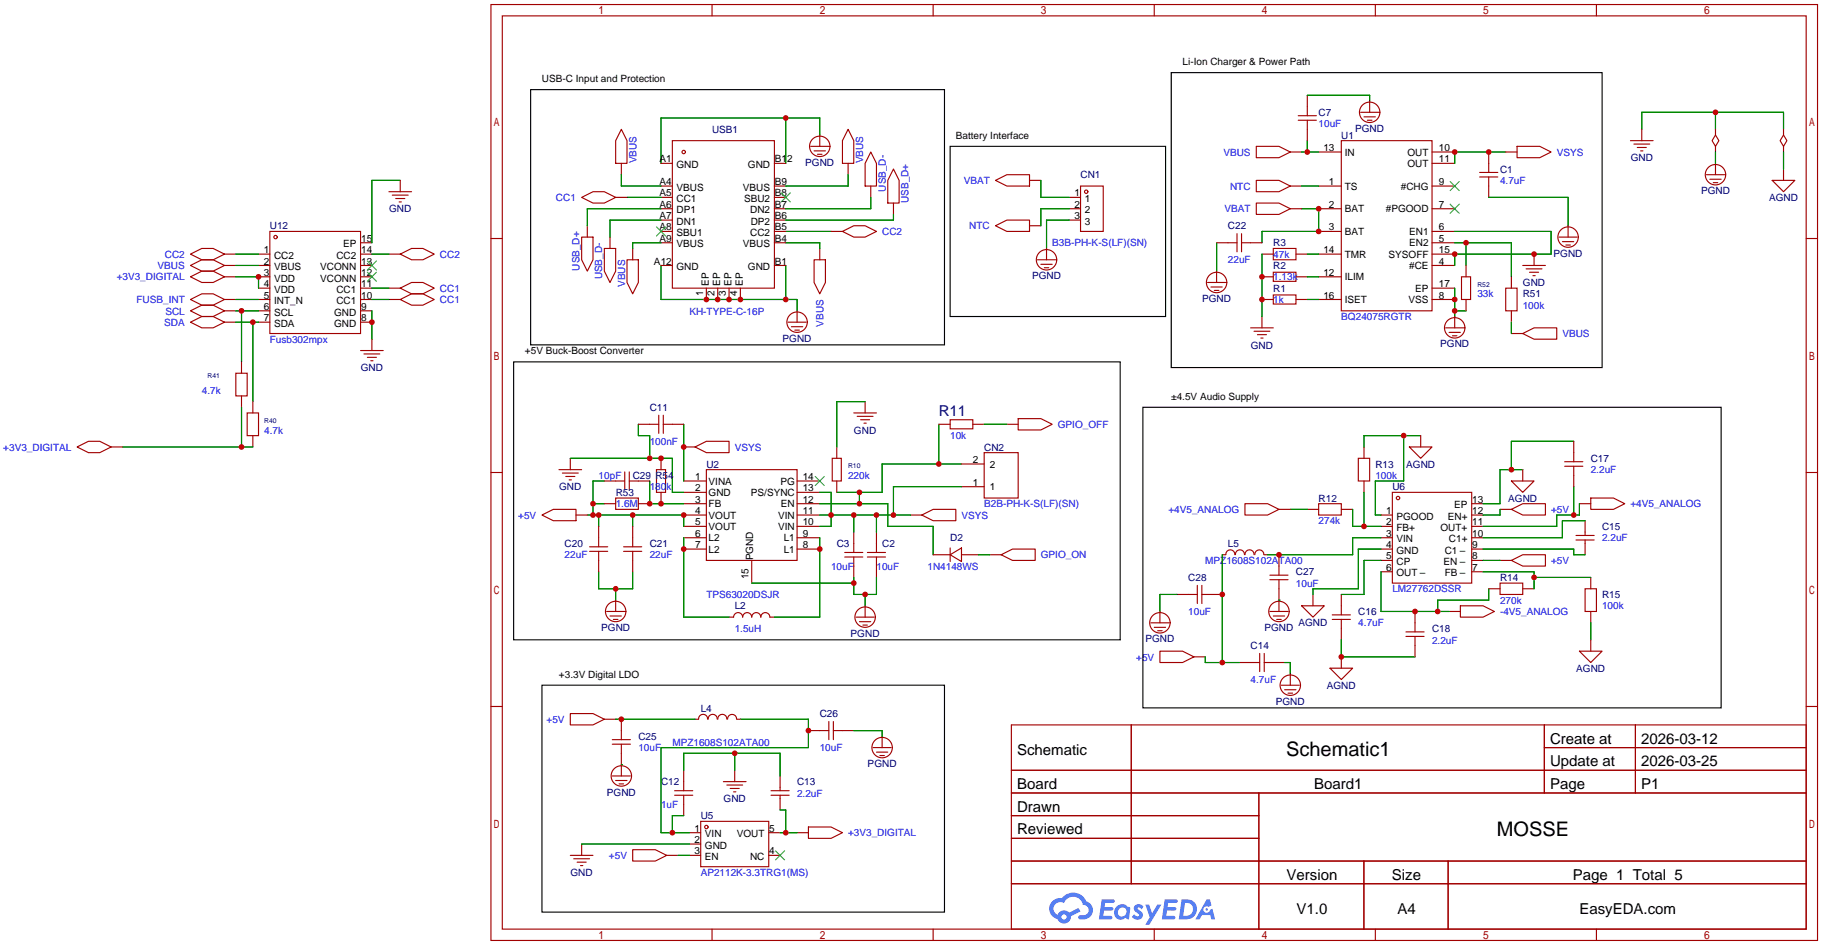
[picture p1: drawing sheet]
<svg xmlns="http://www.w3.org/2000/svg" width="410mm" height="212mm" viewBox="0 0 410 212" stroke-linecap="round" stroke-linejoin="round" font-family="sans-serif">
<g fill="none" stroke="#a10000" stroke-width=".25">
<path d="M110 1h297.2v209.6h-297.2zM112.5 3.6h292.1v204.4h-292.1zM159.5 1v2.6M209 1v2.6M258.6 1v2.6M308.1 1v2.6M357.6 1v2.6M110 53.4h2.5M404.6 53.4h2.6M110 105.8h2.5M404.6 105.8h2.6M110 158.2h2.5"/>
<path d="M404.6 158.2h2.6M226.6 162.3h178v45.7h-178zM226.6 172.5h178M226.6 177.5h178M253.4 162.3v35.6M282 177.5v30.5M346 162.3v15.2M346 167.4h58.6M366.4 162.3v15.2M226.6 182.6h55.4M226.6 192.8h178M226.6 187.7h55.4"/>
<path d="M226.6 197.9h178M305.5 192.8v15.2M324.4 192.8v15.2M159.5 208v2.6M209 208v2.6M258.6 208v2.6M308.1 208v2.6M357.6 208v2.6"/>
</g>
<g fill="#5487ff">
<path d="M254.3 202.7a1.3 1.3 0 0 1 1.9 .3l-.5 .6a.54 .54 0 0 0-.9-.2l.2 .2a1.28 1.28 0 0 1 .7 2 1.53 1.53 0 0 1-2.1-.3l.5-.6 .8 .5a.31 .31 0 0 0 .3-.3 .31 .31 0 0 0-.3-.4 1.12 1.12 0 0 1-.6-1.8z"/>
<path d="M256.6 202.5h.8l.7 2 1.2-2h.9l-2.7 4.6h-.9l1-1.7z"/>
<path d="M246.8 201.4h2.3a.46 .46 0 0 1 .5 0 .46 .46 0 0 1 .1 .6l-.4 .1-1.7 .1-.2 .9h1.7a.4 .4 0 0 1 .3 .4 .4 .4 0 0 1-.4 .4h-1.7l-.1 1.2h1.3a.46 .46 0 0 1 .5 0 .46 .46 0 0 1 .1 .5l-.3 .2h-2.6z"/>
<path d="M260.9 201.4h2.3a.47 .47 0 0 1 .5 0 .47 .47 0 0 1 .1 .6l-.4 .1-1.7 .1-.1 .9h1.6a.4 .4 0 0 1 .3 .4 .4 .4 0 0 1-.4 .4h-1.7l-.1 1.2h1.3a.46 .46 0 0 1 .5 0 .46 .46 0 0 1 .2 .5l-.4 .2h-2.6z"/>
<path d="M270.3 201.4h.7l.4 1.3-.6 .4a.75 .75 0 0 0-1.2 .3 .75 .75 0 0 0 .5 1 .75 .75 0 0 0 1-.7l.5-.2 .6 2.3h-.8l-.3-.9h-1.8l-.6 .9h-.9z"/>
<path d="M264.7 201.4l-.6 4.4h1.4a2.27 2.27 0 0 0 2.6-2.2 2.27 2.27 0 0 0-2.7-2.2zM265.5 202.1a1.5 1.5 0 0 1 1.8 1.6 1.5 1.5 0 0 1-1.9 1.4h-.3z"/>
<path d="M250.1 203a1.6 1.6 0 0 0-.3 2.3 1.6 1.6 0 0 0 2.3 .2l.8 .3 .3-2.4-.2-.3-.4-.1a1.58 1.58 0 0 0-2.5 0zM250.7 203.5a.98 .98 0 0 1 1.6 .4 .98 .98 0 0 1-1 1.3 .94 .94 0 0 1-.9-.7 .94 .94 0 0 1 .3-1z"/>
<path d="M235.8 201.8a2.37 2.37 0 0 0 1.1 4 1.54 1.54 0 0 0 1.8 1 1.54 1.54 0 0 0 1.2-1.6l2.2-1.1-.5-.8-2.1 1a1.57 1.57 0 0 0-2.6 .5 1.5 1.5 0 0 1-.7-2.1 1.5 1.5 0 0 1 2.2-.5 2.23 2.23 0 0 1 2.2-1.4 2.23 2.23 0 0 1 2 1.8 1.16 1.16 0 0 1 1.3 1.1 1.16 1.16 0 0 1-1.1 1.2h-.7a.47 .47 0 0 0-.6 .4 .47 .47 0 0 0 .5 .5 2.14 2.14 0 0 0 2.7-1.3 2.14 2.14 0 0 0-1.4-2.7 3.2 3.2 0 0 0-5.4-.7l-1.1 .1zM237.8 205.3a.6 .6 0 0 1 1.2 0 .6 .6 0 0 1-1.2 0z"/>
<circle cx="270.3" cy="203.6" r=".28"/>
</g>
<g fill="none" stroke="#a10000" stroke-width=".25">
<path d="M139.2 29l1.3 2.5v5.1h-2.6v-5.1zM139.2 36.6v2.5M148.1 36.6h2.5M150.6 31.5h22.9v33h-22.9zM173.5 36.6h2.5M181.6 32.8h4.1M182.4 33.8h2.5M183.1 34.5h1M183.6 30.2v2.6M190 29l1.3 2.5v5.1h-2.6v-5.1zM190 36.6v2.5M195.1 34l1.2 2.6v5.1h-2.5v-5.1z"/>
<path d="M200.2 37.8l1.2 2.6v5.1h-2.5v-5.1zM281.4 32.8h5.1l2.6 1.2-2.6 1.3h-5.1zM289.1 34h2.5M290.8 25.9h4.1M290.8 26.9h4.1M292.9 21.3v4.6M292.9 26.9v4.6M295.4 34h5.1M300.5 31.5h20.3v38.1h-20.3zM304.8 25.1h4.1M305.6 26.2h2.5M306.3 26.9h1"/>
<path d="M306.8 22.6v2.5M320.8 34h5.1M320.8 36.6h5.1M331.5 39.6h4M331.5 38.6h4M333.5 34v4.6M333.5 39.6v4.6M337.3 34h2.6M339.9 32.8h5l2.6 1.2-2.6 1.3h-5zM365.3 31.5h5M366 32.3h3.6M366.8 33h2"/>
<path d="M367.5 33.8h.5M367.8 29v2.5M382.3 39.1h4M384.3 30.2l.8 1.3-.8 1.3-.8-1.3zM384.3 29v1.2M384.3 32.8v1.2M384.3 36.6v2.5M399.5 30.2l.8 1.3-.8 1.3-.7-1.3zM399.5 29v1.2M399.5 32.8v1.2M399.5 37.8v2.6M42.7 59.4l2.5-1.2h2.6l2.5 1.2-2.5 1.3h-2.6z"/>
<path d="M42.7 56.9l2.5-1.3h2.6l2.5 1.3-2.5 1.3h-2.6zM50.3 59.4h2.5M50.3 56.9h2.5M57.9 59.4h2.6M57.9 56.9h2.6M60.5 51.8h20.3v22.9h-20.3zM80.8 59.4h2.5M80.8 54.4h2.5M80.8 56.9h2.5M87.1 56.9h2.6M87.1 42.9h5.1M87.9 43.7h3.5"/>
<path d="M88.6 44.4h2.1M89.4 45.2h.5M89.7 56.9l2.5-1.3h2.5l2.6 1.3-2.6 1.3h-2.5zM89.7 40.4v2.5M130.3 53.1h2.5v5.1l-1.2 2.5-1.3-2.5zM130.3 44.2l2.5-1.3h2.6l2.5 1.3-2.5 1.3h-2.6zM131.6 50.5v2.6M135.4 55.6h2.5v5.1l-1.2 2.5-1.3-2.5zM136.7 53.1v2.5M137.9 44.2h2.6M140.5 58.2h2.5v5l-1.3 2.6-1.2-2.6zM141.7 55.6v2.6"/>
<path d="M148.1 44.2h2.5M148.1 46.7h2.5M148.1 49.3h2.5M148.1 41.7h2.5M148.1 51.8h2.5M148.1 59.4h2.5M148.1 54.4h2.5M173.5 44.2h2.5M173.5 46.7h2.5M173.5 49.3h2.5M173.5 41.7h2.5M173.5 51.8h2.5"/>
<path d="M173.5 59.4h2.5M173.5 54.4h2.5M182.4 58.2h2.5v5l-1.3 2.6-1.2-2.6zM183.6 55.6v2.6M186.2 51.8h2.5M188.7 51.8l2.6-1.3h2.5l2.5 1.3-2.5 1.3h-2.5zM195.1 41.7v2.5M200.2 45.5v2.5M223 40.4l2.6-1.3h5v2.6h-5zM223 50.5l2.6-1.2h5v2.5h-5zM230.6 40.4h2.6M230.6 50.5h2.6"/>
<path d="M232.4 58.2h4.1M233.2 59.2h2.5M233.9 59.9h1M234.4 55.6v2.6M239.5 44.2h2.6M239.5 46.7h2.6M239.5 49.3h2.6M242.1 41.7h5v10.1h-5zM272.5 54.4h4.6M277.1 52.3v4.1M278.1 54.4h4.6M278.1 52.3v4.1"/>
<path d="M281.4 45.5h5.1l2.6 1.2-2.6 1.3h-5.1zM281.4 40.4h5.1l2.6 1.3-2.6 1.2h-5.1zM282.7 56.9h2.5M285.2 55.6h5.1v2.6h-5.1zM289.1 46.7h2.5M289.1 41.7h2.5M290.3 56.9h2.6M295.4 46.7h5.1M295.4 41.7h5.1M295.4 51.8h5.1M295.4 56.9h5.1M320.8 46.7h5.1"/>
<path d="M320.8 41.7h5.1M320.8 51.8h5.1M320.8 59.4h5.1M320.8 54.4h5.1M320.8 56.9h5.1M328.4 59.4v2.6M341.1 59.4h5.1M343.7 56.9v2.5M349.2 53.1h4.1M350 54.1h2.6M350.8 54.9h1M351.3 50.5v2.6"/>
<path d="M383 40.1h2.6M383.8 40.9h1M397 40.4h5.1l-2.6 2.5zM42.7 69.6l2.5-1.3h2.6l2.5 1.3-2.5 1.3h-2.6zM42.7 72.1l2.5-1.2h2.6l2.5 1.2-2.5 1.3h-2.6zM42.7 67.1l2.5-1.3h2.6l2.5 1.3-2.5 1.2h-2.6zM42.7 62l2.5-1.3h2.6l2.5 1.3-2.5 1.2h-2.6zM50.3 67.1h2.5M50.3 62h2.5M50.3 72.1h2.5M50.3 69.6h2.5M57.9 67.1h2.6"/>
<path d="M57.9 62h2.6M57.9 64.5h2.6M57.9 72.1h2.6M57.9 69.6h2.6M80.8 67.1h2.5M80.8 62h2.5M80.8 64.5h2.5M80.8 72.1h2.5M80.8 69.6h2.5M80.8 78.5h5.1M81.5 79.2h3.6M83.3 75.9v2.6"/>
<path d="M87.1 67.1h2.6M87.1 64.5h2.6M89.7 67.1l2.5-1.3h2.5l2.6 1.3-2.6 1.2h-2.5zM89.7 64.5l2.5-1.3h2.5l2.6 1.3-2.6 1.3h-2.5zM158.2 64.5v2.6M160.8 64.5v2.6M163.3 64.5v2.6M165.9 64.5v2.6M176.5 72.1h4.1M177.3 73.2h2.5M178.1 73.9h1M178.6 69.6v2.5"/>
<path d="M270.5 63.2h4.1M271.3 64.3h2.5M272 65h1M272.5 60.7v2.5M280.2 73.4h5M280.9 74.2h3.6M281.7 74.9h2M282.4 75.7h.6M282.7 67.1h2.5M282.7 62h2.5M282.7 70.9v2.5M285.2 66h5.1v2.1h-5.1z"/>
<path d="M285.2 61h5.1v2h-5.1zM290.3 67.1h2.6M290.3 62h2.6M295.4 67.1h5.1M295.4 62h5.1M320.8 67.1h5.1M320.8 64.5h5.1M323.8 73.4h4.1M324.6 74.4h2.6M325.4 75.2h1M325.9 70.9v2.5M327.4 62h2v5.1h-2z"/>
<path d="M328.4 67.1v2.5M337.3 64.5h2.6v5.1h-2.6zM338.6 74.7h2.5M338.6 62v2.5M338.6 69.6v2.5M341.1 74.7l2.6-1.3h5v2.5h-5zM341.9 60.2h3.5M342.6 61h2.1M343.4 61.7h.5M52.8 83.6h2.6v5h-2.6zM54.1 81v2.6M54.1 88.6v2.6"/>
<path d="M55.4 92.5h2.5v5h-2.5zM56.6 89.9v2.6M56.6 97.5v2.6M82.3 80h2M83.1 80.8h.5M143 95h4.6M147.6 93v4M148.6 95h4.6M148.6 93v4M191.3 92.5h5M192 93.2h3.6M192.8 94h2"/>
<path d="M193.5 94.7h.6M193.8 89.9v2.6M210.3 95h2.6M212.9 94h5v2h-5zM217.9 95h2.6M225.6 95h2.5M228.1 93.7h5.1l2.5 1.3-2.5 1.3h-5.1zM318.3 97.5v2.6M352.6 98.8v4.6M17.3 100.1l2.5-1.3h2.6l2.5 1.3-2.5 1.2h-2.6zM24.9 100.1h2.5M121.4 115.3l2.6-1.3h5v2.6h-5z"/>
<path d="M125.2 105.2h5.1M126 105.9h3.5M126.7 106.7h2.1M127.5 107.4h.5M127.8 102.6v2.6M129 115.3h2.6M134.1 117.9v4.5M135.4 107.7h4.6M135.4 112.8h2.5M137.9 111.5h5.1v2.5h-5.1zM140 105.7v4M141 107.7h4.5"/>
<path d="M141 105.7v4M141.7 117.9v4.5M143 112.8h2.5M147.1 105.2h2v5h-2zM148.1 102.6v2.6M148.1 110.2v2.6M153.2 107.7h5M153.2 110.2h5M153.2 112.8h5M153.2 115.3h5M153.2 117.9h5M153.2 100.1h2.5"/>
<path d="M155.7 100.1l2.5-1.3h5.1v2.5h-5.1zM158.2 105.2h20.4v20.3h-20.4zM178.6 107.7h5M178.6 110.2h5M178.6 112.8h5M178.6 115.3h5M178.6 117.9h5M186.4 102.6h2.1v5.1h-2.1zM187.5 100.1v2.5M187.5 107.7v2.5M191.3 119.1v4.6M196.3 119.1v4.6"/>
<path d="M204 115.3h2.5M206.5 115.3l2.5-1.3h5.1v2.6h-5.1zM215.4 109h5.1M215.4 103.9h5.1M220.5 101.3h7.6v10.2h-7.6zM278.9 112.8h5.1l2.5 1.2-2.5 1.3h-5.1zM286.5 114h2.6M292.9 114h2.5M295.4 112.8h5.1v2.5h-5.1zM300.5 114h2.5M304.3 102.6h2.5v5.1h-2.5zM305.6 100.1v2.5"/>
<path d="M305.6 107.7v2.5M309.4 115.3h2.5M309.4 117.9h2.5M311.9 110.2h17.8v20.4h-17.8zM315.7 100.1h5.1l-2.5 2.5zM329.7 112.8h2.5M329.7 115.3h2.5M329.7 117.9h2.5M336 114h2.6M338.6 114l2.5-1.2h5.1v2.5h-5.1zM338.6 107.7h5.1l-2.6 2.5zM341.1 105.2v2.5"/>
<path d="M350.5 104.4h4.1M350.5 103.4h4.1M352.6 104.4v4.6M353.1 119.9h4M353.8 112.8h2.6M355.1 116.6v3.3M356.4 111.5h5l2.6 1.3-2.6 1.2h-5zM132.1 122.4h4M132.1 123.4h4M134.1 123.4v4.6M135.9 136.9h4.1M136.7 137.9h2.5"/>
<path d="M137.4 138.7h1M137.9 134.4v2.5M139.7 122.4h4.1M139.7 123.4h4.1M141.7 123.4v4.6M153.2 120.4h5M153.2 122.9h5M163.3 138.2h1a1.02 1.02 0 0 1 1.1-1 1.02 1.02 0 0 1 1 1 1.02 1.02 0 0 1 1-1 1.02 1.02 0 0 1 1 1 1.02 1.02 0 0 1 1-1 1.02 1.02 0 0 1 1 1 1.02 1.02 0 0 1 1.1-1 1.02 1.02 0 0 1 1 1h1M168.4 125.5v5.1M178.6 120.4h5M178.6 122.9h5M189.2 123.7h4.1"/>
<path d="M189.2 124.7h4.1M191.3 124.7v4.6M191.8 138.2h4M192.5 139.2h2.6M193.3 140h1M193.8 135.6v2.6M194.3 123.7h4.1M194.3 124.7h4.1M196.3 124.7v4.6M209 124.2h3.9M212.9 124.2l2.5-1.5v3zM212.9 122.7v3"/>
<path d="M215.4 124.2h3.8M221.7 124.2h2.6M224.3 124.2l2.5-1.3h5.1v2.6h-5.1zM257.8 139.4h4.1M259.8 136.9v2.5M263.7 133.1h4.5M268.2 131.1v4M269.2 133.1h4.6M269.2 131.1v4M273.8 124.2h.8M274.6 124.2a1.01 1.01 0 0 1 1-1.1 1.01 1.01 0 0 1 1 1.1M276.8 124.2a1.01 1.01 0 0 1 1-1.1 1.01 1.01 0 0 1 1 1.1"/>
<path d="M278.9 124.2a1.01 1.01 0 0 1 1-1.1 1.01 1.01 0 0 1 1 1.1M281.1 124.2a1.01 1.01 0 0 1 1-1.1 1.01 1.01 0 0 1 1 1.1M283.2 124.2h.8M284.5 136.9h4M284.5 129.8h4M284.5 128.8h4M285.2 137.9h2.6M286 138.7h1M286.5 124.2v4.6M286.5 129.8v7.1M291.6 135.6h5.1l-2.6 2.6zM294.1 133.1v2.5"/>
<path d="M298.4 137.7h4.1M298.4 138.7h4.1M300.5 133.1v4.6M300.5 138.7v4.6M309.4 120.4h2.5M309.4 122.9h2.5M309.4 125.5h2.5M309.4 128h2.5M317 136.9v4.6M324.6 136.9h2.6M327.2 135.6h5l2.6 1.3-2.6 1.3h-5zM329.7 120.4h2.5"/>
<path d="M329.7 122.9h2.5M329.7 125.5h2.5M329.7 128h2.5M333.5 131.8h2.5M336 130.6h5.1v2.5h-5.1zM336 125.5h2.6M338.6 125.5l2.5-1.3h5.1v2.5h-5.1zM341.1 131.8h2.6M353.1 120.9h4M355.1 131.8h2.5v5.1h-2.5zM355.1 120.9v3.3M356.4 129.3v2.5"/>
<path d="M356.4 136.9v2.5M127.8 159.8h5l2.6 1.2-2.6 1.3h-5zM258.6 140.5h2.5M259.3 141.2h1M259.8 145.8h5.1l2.6 1.3-2.6 1.2h-5.1zM267.5 147.1h2.5M277.6 148.3h4.6M282.2 146.3v4.1M283.2 148.3h4.6M283.2 146.3v4.1M287 153.4h4.1M287.8 154.4h2.5"/>
<path d="M288.5 155.2h1.1M289.1 150.9v2.5M297.9 149.6h5.1l-2.5 2.5zM300.5 147.1v2.5M315 142.5h4M315 141.5h4M317 142.5v4.6M353.8 145.8h5.1l-2.5 2.5zM356.4 143.3v2.5M135.4 161h2.5M137.2 166.6h4M137.2 165.6h4"/>
<path d="M137.2 173.7h4M137.9 174.8h2.6M138.7 175.5h1M139.2 161v4.6M139.2 166.6v7.1M151.1 177h4.1M151.1 178.1h4.1M153.2 172.5v4.5M153.2 178.1v4.5M158.5 161a1.01 1.01 0 0 0-1-1.1 1.01 1.01 0 0 0-1 1.1h-.8M158.6 161a1.01 1.01 0 0 1 1.1-1.1 1.01 1.01 0 0 1 1 1.1M160.8 161a1.01 1.01 0 0 1 1-1.1 1.01 1.01 0 0 1 1 1.1"/>
<path d="M162.1 175h5M162.8 175.8h3.6M163 161a1.01 1.01 0 0 1 1-1.1 1.01 1.01 0 0 1 1 1.1M163.6 176.5h2M164.3 177.3h.5M164.6 172.5v2.5M165.1 161h.8M172.7 177h4.1M172.7 178.1h4.1M174.8 173.7v3.3M174.8 178.1v3.3M181.1 163.6h4.6"/>
<path d="M185.7 161.5v4.1M186.7 163.6h4.6M186.7 161.5v4.1M195.6 167.4h4M196.3 168.4h2.6M197.1 169.2h1M197.6 164.8v2.6M127.8 191.5h5M128.5 192.3h3.6M129.3 193h2M130 193.8h.6M130.3 189v2.5"/>
<path d="M141.7 190.2h5.1l2.6 1.3-2.6 1.3h-5.1zM149.4 191.5h2.5M154.4 186.4h2.6M154.4 189h2.6M154.4 191.5h2.6M157 183.9h15.2v10.2h-15.2zM172.2 186.4h2.6M172.2 191.5h2.6M178.6 186.4h2.5M181.1 185.2h5.1l2.5 1.2-2.5 1.3h-5.1z"/>
<circle cx="153.2" cy="34" r=".38"/>
<circle cx="183.6" cy="32.8" r="2.29"/>
<circle cx="306.8" cy="25.1" r="2.29"/>
<circle cx="384.3" cy="39.1" r="2.29"/>
<circle cx="61.7" cy="53.1" r=".38"/>
<circle cx="234.4" cy="58.2" r="2.29"/>
<circle cx="243.3" cy="42.9" r=".38"/>
<circle cx="351.3" cy="53.1" r="2.29"/>
<circle cx="178.6" cy="72.1" r="2.29"/>
<circle cx="272.5" cy="63.2" r="2.29"/>
<circle cx="325.9" cy="73.4" r="2.29"/>
<circle cx="313.2" cy="111.5" r=".38"/>
<circle cx="137.9" cy="136.9" r="2.29"/>
<circle cx="193.8" cy="138.2" r="2.29"/>
<circle cx="259.8" cy="139.4" r="2.29"/>
<circle cx="286.5" cy="136.9" r="2.29"/>
<circle cx="289.1" cy="153.4" r="2.29"/>
<circle cx="139.2" cy="173.7" r="2.29"/>
<circle cx="197.6" cy="167.4" r="2.29"/>
<circle cx="158.2" cy="185.2" r=".38"/>
</g>
<g fill="none" stroke="#008700" stroke-width=".25">
<path d="M139.2 39.1v2.6h8.9M176 26.4v10.2M183.6 30.2v-3.8h-35.5v10.2M190 39.1v2.6h-14M291.6 34h3.8M292.9 31.5v2.5M292.9 21.3h13.9v1.3M337.3 34h-11.4v2.6M367.8 29v-3.9h31.7v3.9M384.3 25.1v3.9M384.3 34v2.6M399.5 34v3.8"/>
<path d="M52.8 56.9h5.1M52.8 59.4h5.1M83.3 56.9h3.8M89.7 40.4h-6.4v14M140.5 44.2h7.6M148.1 49.3h-11.4v3.8M148.1 46.7h-16.5v3.8M148.1 59.4v7.7h30.5v2.5M148.1 54.4h-6.4v1.2M176 51.8h10.2M176 54.4h7.6v1.2M176 59.4v7.7"/>
<path d="M195.1 44.2v2.5h-19.1M200.2 48v1.3h-24.2M233.2 40.4v3.8h6.3M239.5 46.7h-6.3v3.8M239.5 49.3h-5.1v6.3M272.5 54.4v6.3M282.7 56.9v14M291.6 46.7h3.8v5.1h-12.7v2.6M291.6 41.7h3.8M292.9 56.9h2.5M325.9 51.8h21.6v5.1h-21.6v2.5M325.9 54.4h12.7v7.6"/>
<path d="M328.4 54.4v5M333.5 44.2h17.8v6.3M52.8 67.1h5.1M52.8 62h5.1v2.5M52.8 69.6h5.1M52.8 72.1h5.1M54.1 69.6v11.4M56.6 72.1v17.8M83.3 67.1h3.8M83.3 64.5h3.8M83.3 69.6v6.3M292.9 67.1h2.5"/>
<path d="M292.9 62h2.5M325.9 64.5v6.4M325.9 69.6h2.5M338.6 72.1v2.6M54.1 91.2v8.9M143 95v2.5h2.5v5.1M153.2 95v12.7M193.8 89.9h-6.3v10.2M210.3 95v8.9M220.5 95h5.1M314.5 97.5v10.2h-6.4v7.6h1.3M318.3 97.5h-12.7v2.6"/>
<path d="M352.6 98.8h-14v6.4M27.4 100.1h29.2M127.8 102.6h22.8v7.6h2.6M131.6 115.3h21.6v2.6M132.8 112.8h2.6M134.1 115.3v2.6M135.4 107.7h-2.6v7.6M141.7 115.3v2.6M145.5 107.7v5.1h7.7M183.6 115.3h20.4M183.6 112.8h15.3v5.1h10.1v6.3M183.6 110.2h2.6v7.7h-2.6"/>
<path d="M191.3 115.3v3.8M192.5 110.2v2.6M196.3 115.3v3.8M215.4 103.9h-17.8v6.3h-10.1M215.4 109h-15.2v6.3M289.1 114h3.8M303 114v3.9h6.4M305.6 110.2v7.7M336 114v1.3h-3.8M341.1 105.2h-5.1v7.6h-3.8M352.6 109v6.3M353.8 112.8v2.5h-5.1v2.6h-16.5"/>
<path d="M355.1 116.6h-5.1v3.8h-17.8M134.1 128v3.8h7.6v-3.8M137.9 131.8v2.6M153.2 120.4v17.8h10.1M168.4 130.6h22.9M183.6 120.4v17.8h-10.1M191.3 129.3v3.8h5v-3.8M193.8 133.1v2.5M219.2 124.2h2.5M263.7 133.1h-3.9v3.8M273.8 124.2v24.1M286.5 134.4h.1"/>
<path d="M309.4 125.5h-3.8v7.6h-5.1M309.4 122.9h-5.1v8.9h-10.2v1.3M309.4 120.4h-6.4v3.8h-19M309.4 128v8.9h15.2M332.2 122.9h20.4v1.3h2.5M332.2 125.5h3.8M332.2 128h11.5v3.8M333.5 131.8v2.6h-11.4v2.5M343.7 129.3h12.7M356.4 139.4v3.9M270 147.1v1.2h7.6M287.8 148.3h1.3v2.6"/>
<path d="M300.5 143.3v3.8h16.5M137.9 161h17.8M139.2 171.2h.1M153.2 172.5v-3.8h21.6v5M164.6 168.7v3.8M165.9 161h15.2v6.4h-33v19h6.3M191.3 163.6h6.3v1.2M130.3 189h24.1M151.9 191.5h2.5M153.2 182.6h-2.6v3.8M174.8 181.4h1.2v5M174.8 186.4h3.8"/>
</g>
<g fill="none" stroke="#3c3" stroke-width=".25">
<path d="M82.3 58.4l2 2.1M84.3 58.4l-2 2.1M147.1 50.8l2 2M149.1 50.8l-2 2M175 43.2l2 2M177 43.2l-2 2M324.9 45.7l2 2.1M324.9 40.6l2 2.1M326.9 45.7l-2 2.1M326.9 40.6l-2 2.1M82.3 61l2 2M84.3 61l-2 2"/>
<path d="M182.6 106.7l2.1 2M184.7 106.7l-2.1 2M173.7 190.5l2.1 2M175.8 190.5l-2.1 2"/>
</g>
<path d="M262.4 16.3h96.5v66h-96.5zM118.9 20.1h92.7v57.1h-92.7zM212.9 32.8h48.2v38.1h-48.2zM115.1 81h135.9v62.3h-135.9zM256 91.2h129.6v67.3h-129.6zM121.4 153.4h90.2v50.8h-90.2z" fill="none" stroke="#000" stroke-width=".25"/>
<g fill="#c00">
<circle cx="292.9" cy="34" r=".63"/>
<circle cx="295.4" cy="46.7" r=".63"/>
<circle cx="295.4" cy="51.8" r=".63"/>
<circle cx="282.7" cy="62" r=".63"/>
<circle cx="282.7" cy="67.1" r=".63"/>
<circle cx="328.4" cy="54.4" r=".63"/>
<circle cx="325.9" cy="34" r=".63"/>
<circle cx="333.5" cy="34" r=".63"/>
<circle cx="153.2" cy="115.3" r=".63"/>
<circle cx="141.7" cy="115.3" r=".63"/>
<circle cx="134.1" cy="115.3" r=".63"/>
<circle cx="132.8" cy="115.3" r=".63"/>
<circle cx="132.8" cy="112.8" r=".63"/>
<circle cx="183.6" cy="122.9" r=".63"/>
<circle cx="153.2" cy="122.9" r=".63"/>
<circle cx="193.8" cy="133.1" r=".63"/>
<circle cx="191.3" cy="130.6" r=".63"/>
<circle cx="137.9" cy="131.8" r=".63"/>
<circle cx="145.5" cy="112.8" r=".63"/>
<circle cx="148.1" cy="112.8" r=".63"/>
<circle cx="145.5" cy="102.6" r=".63"/>
<circle cx="148.1" cy="102.6" r=".63"/>
<circle cx="192.5" cy="110.2" r=".63"/>
<circle cx="210.3" cy="103.9" r=".63"/>
<circle cx="192.5" cy="112.8" r=".63"/>
<circle cx="176" cy="26.4" r=".63"/>
<circle cx="176" cy="67.1" r=".63"/>
<circle cx="165.9" cy="67.1" r=".63"/>
<circle cx="163.3" cy="67.1" r=".63"/>
<circle cx="160.8" cy="67.1" r=".63"/>
<circle cx="158.2" cy="67.1" r=".63"/>
<circle cx="153.2" cy="100.1" r=".63"/>
<circle cx="186.2" cy="115.3" r=".63"/>
<circle cx="191.3" cy="115.3" r=".63"/>
<circle cx="196.3" cy="115.3" r=".63"/>
<circle cx="200.2" cy="115.3" r=".63"/>
<circle cx="150.6" cy="186.4" r=".63"/>
<circle cx="181.1" cy="163.6" r=".63"/>
<circle cx="176" cy="186.4" r=".63"/>
<circle cx="338.6" cy="105.2" r=".63"/>
<circle cx="300.5" cy="147.1" r=".63"/>
<circle cx="317" cy="136.9" r=".63"/>
<circle cx="322.1" cy="136.9" r=".63"/>
<circle cx="352.6" cy="115.3" r=".63"/>
<circle cx="305.6" cy="117.9" r=".63"/>
<circle cx="314.5" cy="97.5" r=".63"/>
<circle cx="343.7" cy="129.3" r=".63"/>
<circle cx="325.9" cy="67.1" r=".63"/>
<circle cx="325.9" cy="69.6" r=".63"/>
<circle cx="343.7" cy="56.9" r=".63"/>
<circle cx="325.9" cy="56.9" r=".63"/>
<circle cx="164.6" cy="168.7" r=".63"/>
<circle cx="139.2" cy="161" r=".63"/>
<circle cx="273.8" cy="133.1" r=".63"/>
<circle cx="273.8" cy="148.3" r=".63"/>
<circle cx="286.5" cy="124.2" r=".63"/>
<circle cx="54.1" cy="69.6" r=".63"/>
<circle cx="56.6" cy="72.1" r=".63"/>
<circle cx="83.3" cy="72.1" r=".63"/>
<circle cx="384.3" cy="25.1" r=".63"/>
<circle cx="57.9" cy="62" r=".63"/>
<circle cx="54.1" cy="100.1" r=".63"/>
</g>
<g font-size="4.5">
<text x="288.1" y="169.4">Schematic1</text>
<text x="335.3" y="187.1">MOSSE</text>
</g>
<text font-size="3.4" fill="#000080" x="210.3" y="93.1">R11</text>
<g font-size="3.4">
<text x="347.2" y="166.5">Create at</text>
<text x="367.6" y="166.5">2026-03-12</text>
<text x="227.8" y="169">Schematic</text>
<text x="347.2" y="171.6">Update at</text>
<text x="367.6" y="171.6">2026-03-25</text>
<text x="227.8" y="176.6">Board</text>
<text x="294.4" y="176.6">Board1</text>
<text x="347.2" y="176.6">Page</text>
<text x="367.6" y="176.6">P1</text>
<text x="227.8" y="181.7">Drawn</text>
<text x="227.8" y="186.8">Reviewed</text>
<text x="288.2" y="197">Version</text>
<text x="311.8" y="197">Size</text>
<text x="352.3" y="197">Page 1 Total 5</text>
<text x="290.4" y="204.6">V1.0</text>
<text x="313" y="204.6">A4</text>
<text x="353.8" y="204.6">EasyEDA.com</text>
</g>
<g font-size="2.2">
<text x="264.9" y="14.5">Li-Ion Charger &amp; Power Path</text>
<text x="121.4" y="18.3">USB-C Input and Protection</text>
<text x="214.1" y="31">Battery Interface</text>
<text x="296.5" y="33.8">13</text>
<text x="301.2" y="34.8">IN</text>
<text x="315.3" y="34.8">OUT</text>
<text x="322.3" y="33.8">10</text>
<text x="147.8" y="41.4">A4</text>
<text x="147.8" y="36.4">A1</text>
<text x="151.6" y="37.6">GND</text>
<text x="167.6" y="37.6">GND</text>
<text x="173.6" y="36.4">B12</text>
<text x="173.6" y="41.4">B9</text>
<text x="297.7" y="41.4">1</text>
<text x="315.3" y="37.4">OUT</text>
<text x="322.3" y="41.4">9</text>
<text x="322.3" y="36.4">11</text>
<text x="147.8" y="46.5">A6</text>
<text x="147.8" y="44">A5</text>
<text x="151.6" y="47.8">DP1</text>
<text x="151.6" y="45.3">CC1</text>
<text x="151.6" y="42.7">VBUS</text>
<text x="166.4" y="42.7">VBUS</text>
<text x="166.7" y="45.3">SBU2</text>
<text x="168.1" y="47.8">DN2</text>
<text x="173.6" y="44">B8</text>
<text x="173.6" y="46.5">B7</text>
<text x="240.7" y="44">1</text>
<text x="240.7" y="46.5">2</text>
<text x="243" y="45.3">1</text>
<text x="243" y="47.8">2</text>
<text x="297.7" y="46.5">2</text>
<text x="301.2" y="42.5">TS</text>
<text x="301.2" y="47.5">BAT</text>
<text x="310.5" y="47.5">#PGOOD</text>
<text x="313.8" y="42.5">#CHG</text>
<text x="322.3" y="46.5">7</text>
<text x="147.8" y="51.6">A8</text>
<text x="147.8" y="49.1">A7</text>
<text x="151.6" y="52.9">SBU1</text>
<text x="151.6" y="50.3">DN1</text>
<text x="168.1" y="52.9">CC2</text>
<text x="168.2" y="50.3">DP2</text>
<text x="173.6" y="49.1">B6</text>
<text x="173.6" y="51.6">B5</text>
<text x="240.7" y="49.1">3</text>
<text x="243" y="50.3">3</text>
<text x="297.7" y="51.6">3</text>
<text x="301.2" y="52.6">BAT</text>
<text x="315.7" y="52.6">EN1</text>
<text x="322.3" y="51.6">6</text>
<text x="59.1" y="56.7">1</text>
<text x="59.1" y="59.2">2</text>
<text x="61.4" y="58">CC2</text>
<text x="75.3" y="58">CC2</text>
<text x="76.8" y="55.4">EP</text>
<text x="80.9" y="59.2">13</text>
<text x="80.9" y="56.7">14</text>
<text x="80.9" y="54.1">15</text>
<text x="146.5" y="59.2">A12</text>
<text x="147.8" y="54.1">A9</text>
<text x="151.6" y="55.4">VBUS</text>
<text x="166.4" y="55.4">VBUS</text>
<text x="173.6" y="54.1">B4</text>
<text x="173.6" y="59.2">B1</text>
<text x="296.5" y="56.7">14</text>
<text x="301.2" y="57.7">TMR</text>
<text x="311.1" y="57.7">SYSOFF</text>
<text x="315.7" y="55.2">EN2</text>
<text x="322.3" y="59.2">4</text>
<text x="322.3" y="54.1">5</text>
<text x="322.3" y="56.7">15</text>
<text x="59.1" y="61.8">3</text>
<text x="59.1" y="64.3">4</text>
<text x="61.4" y="60.5">VBUS</text>
<text x="61.4" y="63">VDD</text>
<text x="61.4" y="65.6">VDD</text>
<text x="71.7" y="63">VCONN</text>
<text x="71.7" y="60.5">VCONN</text>
<text x="75.3" y="65.6">CC1</text>
<text x="80.9" y="64.3">11</text>
<text x="80.9" y="61.8">12</text>
<text x="151.6" y="60.5">GND</text>
<text x="158.8" y="64.1" transform="rotate(-90 158.8 64.1)">EP</text>
<text x="161.3" y="64.1" transform="rotate(-90 161.3 64.1)">EP</text>
<text x="163.9" y="64.1" transform="rotate(-90 163.9 64.1)">EP</text>
<text x="166.4" y="64.1" transform="rotate(-90 166.4 64.1)">EP</text>
<text x="167.6" y="60.5">GND</text>
<text x="296.5" y="61.8">12</text>
<text x="301.2" y="62.8">ILIM</text>
<text x="315.7" y="60.2">#CE</text>
<text x="317.1" y="65.3">EP</text>
<text x="322.3" y="64.3">17</text>
<text x="59.1" y="66.8">5</text>
<text x="59.1" y="69.4">6</text>
<text x="59.1" y="71.9">7</text>
<text x="61.4" y="68.1">INT_N</text>
<text x="61.4" y="70.7">SCL</text>
<text x="74.9" y="70.7">GND</text>
<text x="75.3" y="68.1">CC1</text>
<text x="80.9" y="71.9">8</text>
<text x="80.9" y="69.4">9</text>
<text x="80.9" y="66.8">10</text>
<text x="157.5" y="66.4" transform="rotate(-90 157.5 66.4)">1</text>
<text x="160.1" y="66.4" transform="rotate(-90 160.1 66.4)">2</text>
<text x="162.6" y="66.4" transform="rotate(-90 162.6 66.4)">3</text>
<text x="165.2" y="66.4" transform="rotate(-90 165.2 66.4)">4</text>
<text x="296.5" y="66.8">16</text>
<text x="301.2" y="67.9">ISET</text>
<text x="315.6" y="67.9">VSS</text>
<text x="322.3" y="66.8">8</text>
<text x="61.4" y="73.2">SDA</text>
<text x="74.9" y="73.2">GND</text>
<text x="117.6" y="79.3">+5V Buck-Boost Converter</text>
<text x="262.4" y="89.5">±4.5V Audio Supply</text>
<text x="155.7" y="107.5">1</text>
<text x="179.8" y="107.5">14</text>
<text x="218" y="103.7">2</text>
<text x="221.7" y="104.7">2</text>
<text x="155.7" y="110">2</text>
<text x="155.7" y="112.6">3</text>
<text x="158.7" y="108.5">VINA</text>
<text x="158.7" y="111">GND</text>
<text x="158.7" y="113.6">FB</text>
<text x="168.2" y="111">PS/SYNC</text>
<text x="174.8" y="108.5">PG</text>
<text x="174.9" y="113.6">EN</text>
<text x="179.8" y="112.6">12</text>
<text x="179.8" y="110">13</text>
<text x="218" y="108.8">1</text>
<text x="221.7" y="109.8">1</text>
<text x="325.8" y="113.8">EP</text>
<text x="329.8" y="112.6">13</text>
<text x="155.7" y="115.1">4</text>
<text x="155.7" y="117.6">5</text>
<text x="158.7" y="116.1">VOUT</text>
<text x="158.7" y="118.7">VOUT</text>
<text x="174.3" y="118.7">VIN</text>
<text x="174.3" y="116.1">VIN</text>
<text x="179.8" y="117.6">10</text>
<text x="179.8" y="115.1">11</text>
<text x="310.5" y="115.1">1</text>
<text x="310.5" y="117.6">2</text>
<text x="312.9" y="116.4">PGOOD</text>
<text x="312.9" y="118.9">FB+</text>
<text x="322.7" y="118.9">OUT+</text>
<text x="324.3" y="116.4">EN+</text>
<text x="329.8" y="117.6">11</text>
<text x="329.8" y="115.1">12</text>
<text x="155.7" y="120.2">6</text>
<text x="155.7" y="122.7">7</text>
<text x="158.7" y="121.2">L2</text>
<text x="158.7" y="123.7">L2</text>
<text x="168.7" y="125.5" transform="rotate(-90 168.7 125.5)">PGND</text>
<text x="175.6" y="123.7">L1</text>
<text x="175.6" y="121.2">L1</text>
<text x="179.8" y="122.7">8</text>
<text x="179.8" y="120.2">9</text>
<text x="310.5" y="120.2">3</text>
<text x="310.5" y="122.7">4</text>
<text x="310.5" y="125.3">5</text>
<text x="312.9" y="121.5">VIN</text>
<text x="312.9" y="124">GND</text>
<text x="323.6" y="124">C1</text>
<text x="324.6" y="121.5">C1+</text>
<text x="329.8" y="125.3">8</text>
<text x="329.8" y="122.7">9</text>
<text x="329.8" y="120.2">10</text>
<text x="167.7" y="129.7" transform="rotate(-90 167.7 129.7)">15</text>
<text x="310.5" y="127.8">6</text>
<text x="312.9" y="126.5">CP</text>
<text x="312.9" y="129.1">OUT</text>
<text x="323.4" y="126.5">EN</text>
<text x="323.6" y="129.1">FB</text>
<text x="329.8" y="127.8">7</text>
<text x="125.2" y="151.7">+3.3V Digital LDO</text>
<text x="155.6" y="186.2">1</text>
<text x="155.6" y="188.8">2</text>
<text x="155.6" y="191.3">3</text>
<text x="157.9" y="187.5">VIN</text>
<text x="157.9" y="190">GND</text>
<text x="165" y="187.5">VOUT</text>
<text x="172.3" y="191.3">4</text>
<text x="172.3" y="186.2">5</text>
<text x="157.9" y="192.6">EN</text>
<text x="168" y="192.6">NC</text>
</g>
<g font-size="2.2" fill="#000080">
<text x="159.5" y="29.8">USB1</text>
<text x="295.4" y="26">C7</text>
<text x="303.6" y="29.5">PGND</text>
<text x="300.5" y="31">U1</text>
<text x="180.4" y="37.1">PGND</text>
<text x="242.1" y="39.9">CN1</text>
<text x="336" y="38.7">C1</text>
<text x="365.3" y="36.1">GND</text>
<text x="87.2" y="47.6">GND</text>
<text x="381.1" y="43.5">PGND</text>
<text x="396.3" y="45">AGND</text>
<text x="60.5" y="51.4">U12</text>
<text x="275.1" y="51.4">C22</text>
<text x="285.2" y="55.2">R3</text>
<text x="348" y="57.5">PGND</text>
<text x="231.2" y="62.5">PGND</text>
<text x="285.2" y="65.3">R1</text>
<text x="285.2" y="60.3">R2</text>
<text x="341.2" y="64.1">GND</text>
<text x="269.3" y="67.6">PGND</text>
<text x="341.1" y="66.6">R51</text>
<text x="175.3" y="76.5">PGND</text>
<text x="322.6" y="77.8">PGND</text>
<text x="80.8" y="83.1">GND</text>
<text x="280.2" y="78">GND</text>
<text x="145.5" y="92">C11</text>
<text x="191.3" y="97.1">GND</text>
<text x="220.5" y="100.9">CN2</text>
<text x="141.7" y="107.2">C29 R54</text>
<text x="158.2" y="104.7">U2</text>
<text x="308.1" y="104.7">R13</text>
<text x="315" y="104.7">AGND</text>
<text x="356.4" y="103.4">C17</text>
<text x="125.3" y="109.8">GND</text>
<text x="137.9" y="111.1">R53</text>
<text x="295.4" y="112.3">R12</text>
<text x="311.9" y="109.8">U6</text>
<text x="337.9" y="112.3">AGND</text>
<text x="358.9" y="118.7">C15</text>
<text x="126.5" y="122.5">C20</text>
<text x="145.5" y="122.5">C21</text>
<text x="187.5" y="122.5">C3</text>
<text x="197.6" y="122.5">C2</text>
<text x="212.9" y="121.2">D2</text>
<text x="275.1" y="122.5">L5</text>
<text x="266.2" y="130.1">C28</text>
<text x="290.3" y="128.8">C27</text>
<text x="336" y="130.1">R14</text>
<text x="164.6" y="136.5">L2</text>
<text x="304.3" y="137.7">C16</text>
<text x="358.9" y="133.9">R15</text>
<text x="134.7" y="141.3">PGND</text>
<text x="190.6" y="142.6">PGND</text>
<text x="256.6" y="143.8">PGND</text>
<text x="283.3" y="141.3">PGND</text>
<text x="290.9" y="140.3">AGND</text>
<text x="320.8" y="141.5">C18</text>
<text x="280.2" y="145.3">C14</text>
<text x="297.2" y="154.2">AGND</text>
<text x="353.1" y="150.4">AGND</text>
<text x="157" y="159.3">L4</text>
<text x="183.6" y="160.6">C26</text>
<text x="285.8" y="157.8">PGND</text>
<text x="143" y="165.7">C25</text>
<text x="194.4" y="171.8">PGND</text>
<text x="136" y="178.1">PGND</text>
<text x="148.1" y="175.8">C12</text>
<text x="162.1" y="179.6">GND</text>
<text x="178.6" y="175.8">C13</text>
<text x="157" y="183.4">U5</text>
<text x="127.8" y="196.1">GND</text>
</g>
<g font-size="2.2" fill="#00f">
<text x="295.4" y="28.5">10uF</text>
<text x="274.1" y="34.9">VBUS</text>
<text x="348.7" y="34.9">VSYS</text>
<text x="142.6" y="36.6" transform="rotate(-90 142.6 36.6)">VBUS</text>
<text x="193.4" y="36.6" transform="rotate(-90 193.4 36.6)">VBUS</text>
<text x="215.9" y="41.2">VBAT</text>
<text x="336" y="41.2">4.7uF</text>
<text x="124.5" y="45">CC1</text>
<text x="198.4" y="42.9" transform="rotate(-90 198.4 42.9)">USB_D-</text>
<text x="203.5" y="45.5" transform="rotate(-90 203.5 45.5)">USB_D+</text>
<text x="274.3" y="47.6">VBAT</text>
<text x="275.6" y="42.5">NTC</text>
<text x="197.6" y="52.6">CC2</text>
<text x="217.1" y="51.4">NTC</text>
<text x="36.9" y="57.7">CC2</text>
<text x="98.6" y="57.7">CC2</text>
<text x="235.7" y="55.2">B3B-PH-K-S(LF)(SN)</text>
<text x="275.1" y="59">22uF</text>
<text x="285.2" y="57.7">47k</text>
<text x="26.1" y="62.8">+3V3_DIGITAL</text>
<text x="35.3" y="60.3">VBUS</text>
<text x="98.6" y="65.3">CC1</text>
<text x="129.9" y="60.6" transform="rotate(-90 129.9 60.6)">USB_D+</text>
<text x="134.9" y="62.6" transform="rotate(-90 134.9 62.6)">USB_D-</text>
<text x="140" y="64.3" transform="rotate(-90 140 64.3)">VBUS</text>
<text x="285.2" y="62.8">1.13k</text>
<text x="30.6" y="67.9">FUSB_INT</text>
<text x="37" y="70.4">SCL</text>
<text x="98.6" y="67.9">CC1</text>
<text x="154.4" y="70.4">KH-TYPE-C-16P</text>
<text x="285.2" y="67.9">1k</text>
<text x="300.5" y="71.7">BQ24075RGTR</text>
<text x="331" y="66.6">33k</text>
<text x="341.1" y="69.1">100k</text>
<text x="36.8" y="73">SDA</text>
<text x="60.5" y="76.8">Fusb302mpx</text>
<text x="184.5" y="73.2" transform="rotate(-90 184.5 73.2)">VBUS</text>
<text x="350" y="75.5">VBUS</text>
<text x="45.2" y="88.2">4.7k</text>
<text x="237" y="95.8">GPIO_OFF</text>
<text x=".7" y="100.9">+3V3_DIGITAL</text>
<text x="59.2" y="97.1">4.7k</text>
<text x="145.5" y="99.6">100nF</text>
<text x="164.6" y="100.9">VSYS</text>
<text x="212.9" y="98.4">10k</text>
<text x="134.1" y="107.2">10pF</text>
<text x="190" y="107.2">220k</text>
<text x="308.1" y="107.2">100k</text>
<text x="356.4" y="106">2.2uF</text>
<text x="137.9" y="113.6">1.6M</text>
<text x="145.5" y="109.8">180k</text>
<text x="220.5" y="113.6">B2B-PH-K-S(LF)(SN)</text>
<text x="365.3" y="113.6">+4V5_ANALOG</text>
<text x="116.1" y="116.1">+5V</text>
<text x="215.4" y="116.1">VSYS</text>
<text x="261.7" y="114.9">+4V5_ANALOG</text>
<text x="295.4" y="117.4">274k</text>
<text x="347.5" y="114.9">+5V</text>
<text x="126.5" y="125">22uF</text>
<text x="145.5" y="125">22uF</text>
<text x="233.2" y="125">GPIO_ON</text>
<text x="358.9" y="121.2">2.2uF</text>
<text x="186.2" y="127.6">10uF</text>
<text x="196.3" y="127.6">10uF</text>
<text x="207.8" y="127.6">1N4148WS</text>
<text x="270" y="126.3">MPZ1608S102ATA00</text>
<text x="290.3" y="131.4">10uF</text>
<text x="347.5" y="126.3">+5V</text>
<text x="158.2" y="133.9">TPS63020DSJR</text>
<text x="266.2" y="137.7">10uF</text>
<text x="311.9" y="132.6">LM27762DSSR</text>
<text x="336" y="137.7">-4V5_ANALOG</text>
<text x="336" y="135.2">270k</text>
<text x="358.9" y="136.5">100k</text>
<text x="164.6" y="141.5">1.5uH</text>
<text x="304.3" y="140.3">4.7uF</text>
<text x="254.5" y="147.9">+5V</text>
<text x="320.8" y="144.1">2.2uF</text>
<text x="280.2" y="153">4.7uF</text>
<text x="122.4" y="161.9">+5V</text>
<text x="150.6" y="166.9">MPZ1608S102ATA00</text>
<text x="143" y="168.2">10uF</text>
<text x="183.6" y="168.2">10uF</text>
<text x="178.6" y="178.4">2.2uF</text>
<text x="148.1" y="180.9">1uF</text>
<text x="190" y="187.3">+3V3_DIGITAL</text>
<text x="136.4" y="192.3">+5V</text>
<text x="157" y="196.1">AP2112K-3.3TRG1(MS)</text>
</g>
<g font-size="1.5" fill="#000080">
<text x="331" y="64.2">R52</text>
<text x="46.5" y="84.5">R41</text>
<text x="59.2" y="94.7">R40</text>
<text x="190" y="104.9">R10</text>
</g>
</svg>
